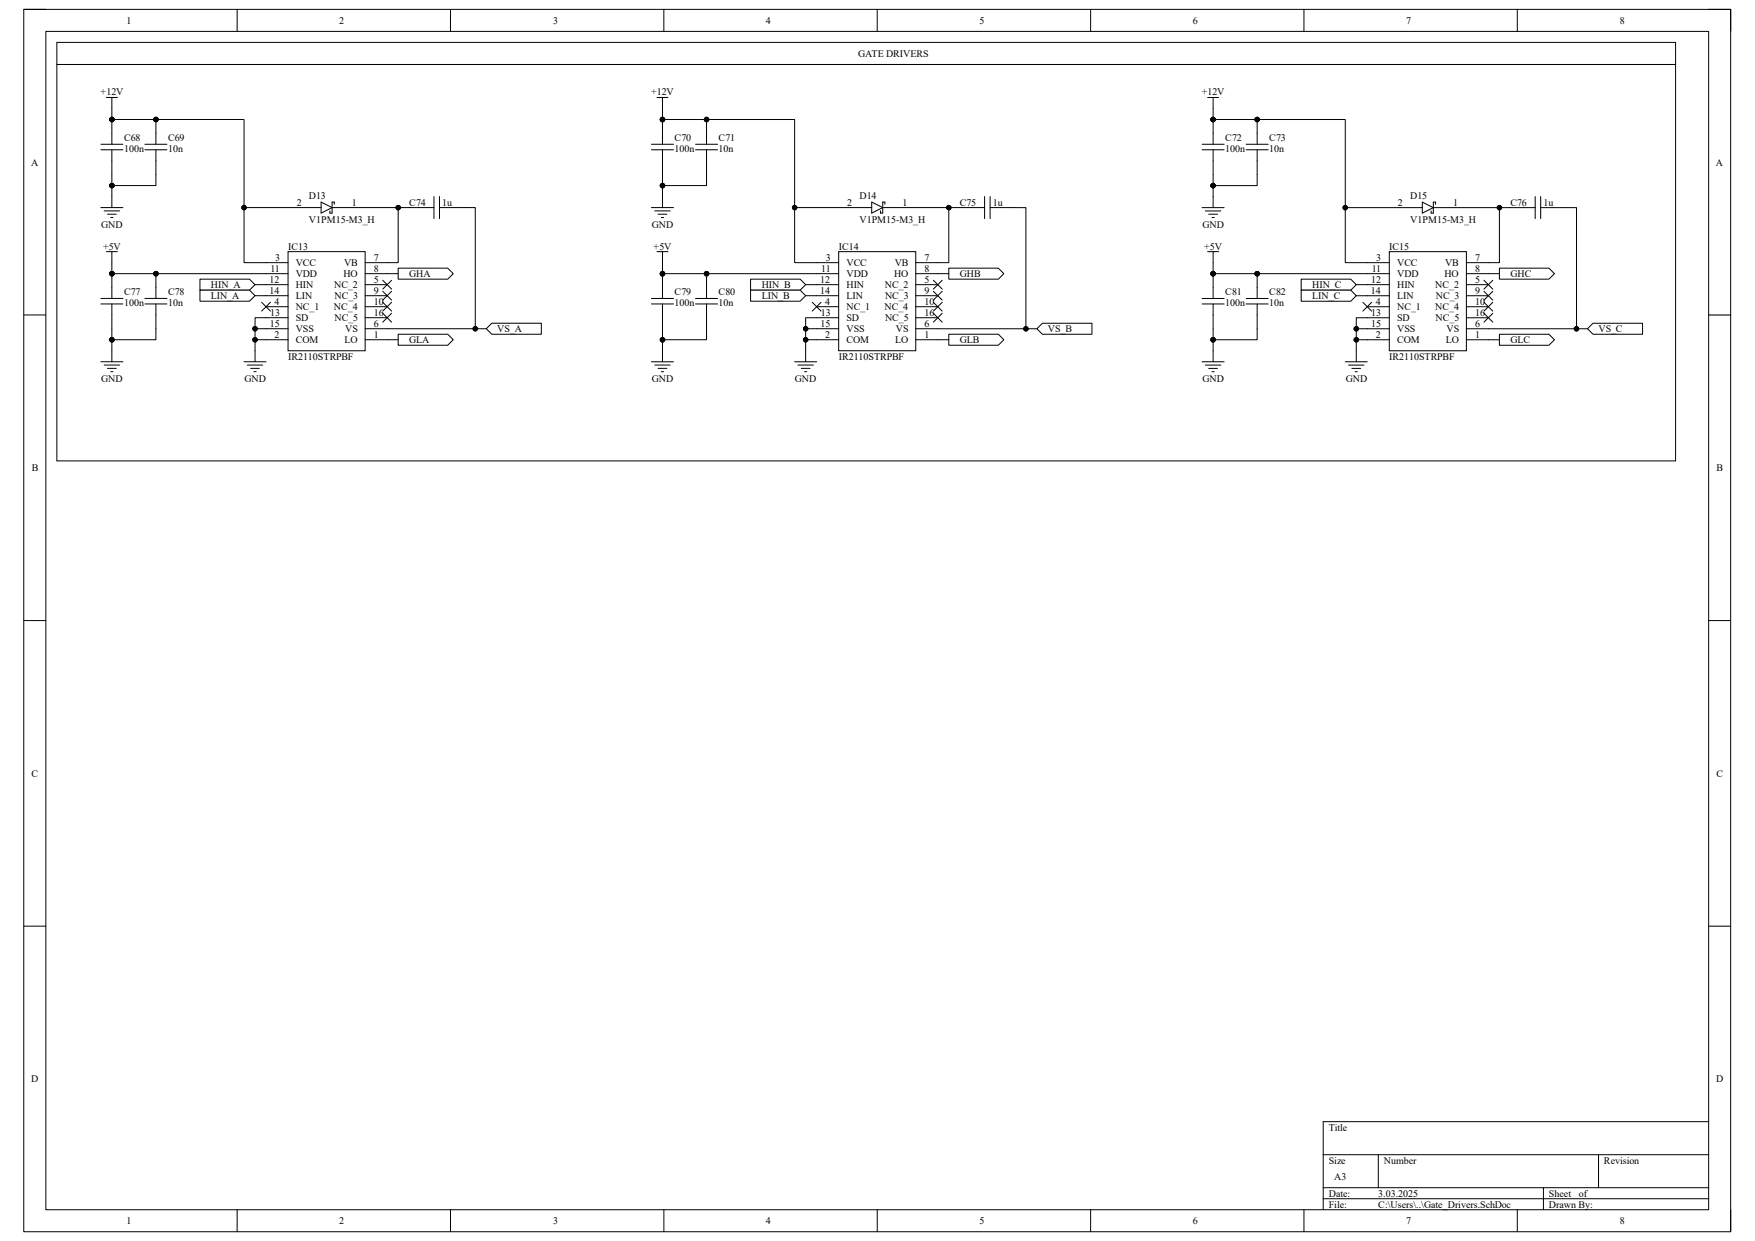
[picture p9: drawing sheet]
<svg xmlns="http://www.w3.org/2000/svg" width="297mm" height="210mm" viewBox="0 0 297 210" stroke-linecap="round" stroke-linejoin="round" font-family="sans-serif">
<path d="M4 1.6h288.9v206.8h-288.9z" fill="none" stroke="#000" stroke-width=".17"/>
<path d="M7.8 5.3h281.4v199.4h-281.4z" fill-rule="evenodd" fill="#fff"/>
<g fill="none" stroke="#000" stroke-width=".17">
<path d="M4 1.6h3.7M7.8 5.3h281.4v199.4h-281.4zM18 16.5h1.9M18.9 16.5v1.9M40.1 1.6v3.7M76.2 1.6v3.7M112.3 1.6v3.7M148.5 1.6v3.7M184.6 1.6v3.7M220.7 1.6v3.7M256.8 1.6v3.7M289.2 1.6h3.7v3.7"/>
<path d="M17.1 35.1h3.7M17.6 35.7h2.6M18.2 36.2h1.5M18.7 36.8h.4M18.9 33.3v1.8M4 53.3h3.7M18 42.6h1.9M18.9 42.6v1.8M18.9 59.4v1.8M289.2 53.3h3.7M17.1 61.2h3.7M17.6 61.8h2.6"/>
<path d="M18.2 62.3h1.5M18.7 62.9h.4M4 105h3.8M289.2 105h3.7M4 156.7h3.8M289.2 156.7h3.7M223.9 195.4h65.3M233.3 195.4v5.6M270.5 195.4v5.6M289.2 189.8h-65.3v14.9M40.1 204.7v3.7M76.2 204.7v3.7"/>
<path d="M112.4 204.7v3.7M148.5 204.7v3.7M184.6 204.7v3.7M220.7 204.7v3.7M223.9 201h65.3M223.9 202.9h65.3M256.8 204.7v3.7M261.2 201v3.7M292.9 204.7v3.7"/>
</g>
<path d="M67.4 45.4h8.4l.9 .9-.9 .9h-8.4z" fill-rule="evenodd" fill="#fff"/>
<path d="M67.4 45.4h8.4l.9 .9-.9 .9h-8.4z" fill="none" stroke="#000" stroke-width=".17"/>
<path d="M67.4 56.6h8.4l.9 .9-.9 .9h-8.4z" fill-rule="evenodd" fill="#fff"/>
<path d="M44.3 51.2l1.5 1.4M45.8 51.2l-1.5 1.4M64.8 47.4l1.5 1.5M64.8 49.3l1.5 1.5M64.8 51.2l1.5 1.4M64.8 53l1.5 1.5M66.3 47.4l-1.5 1.5M66.3 49.3l-1.5 1.5M66.3 51.2l-1.5 1.4M66.3 53l-1.5 1.5M67.4 56.6h8.4l.9 .9-.9 .9h-8.4z" fill="none" stroke="#000" stroke-width=".17"/>
<path d="M82.3 55.6l.9-.9h8.4v1.9h-8.4z" fill-rule="evenodd" fill="#fff"/>
<path d="M43.2 59.4v1.8M82.3 55.6l.9-.9h8.4v1.9h-8.4zM41.3 61.2h3.7M41.9 61.8h2.6M42.4 62.3h1.5M43 62.9h.3" fill="none" stroke="#000" stroke-width=".17"/>
<path d="M33.8 47.2h8.4l1 1-1 .9h-8.4z" fill-rule="evenodd" fill="#fff"/>
<path d="M33.8 47.2h8.4l1 1-1 .9h-8.4z" fill="none" stroke="#000" stroke-width=".17"/>
<path d="M33.8 49.1h8.4l1 .9-1 1h-8.4z" fill-rule="evenodd" fill="#fff"/>
<g fill="none" stroke="#000" stroke-width=".17">
<path d="M9.6 7.2h274v70.8h-274zM9.6 10.9h274M111.2 16.5h1.8M112.1 16.5v1.9M110.3 35.1h3.7M110.8 35.7h2.6M111.4 36.2h1.5M111.9 36.8h.4M112.1 33.3v1.8M33.8 49.1h8.4l1 .9-1 1h-8.4zM111.2 42.6h1.8M112.1 42.6v1.8"/>
<path d="M112.1 59.4v1.8M110.3 61.2h3.7M110.8 61.8h2.6M111.4 62.3h1.5M111.9 62.9h.4"/>
</g>
<path d="M160.6 45.4h8.4l.9 .9-.9 .9h-8.4z" fill-rule="evenodd" fill="#fff"/>
<path d="M160.6 45.4h8.4l.9 .9-.9 .9h-8.4z" fill="none" stroke="#000" stroke-width=".17"/>
<path d="M160.6 56.6h8.4l.9 .9-.9 .9h-8.4z" fill-rule="evenodd" fill="#fff"/>
<path d="M137.5 51.2l1.5 1.5M139 51.2l-1.5 1.5M158 47.4l1.5 1.5M158 49.3l1.5 1.5M158 51.2l1.5 1.5M158 53l1.5 1.5M159.5 47.4l-1.5 1.5M159.5 49.3l-1.5 1.5M159.5 51.2l-1.5 1.5M159.5 53l-1.5 1.5M160.6 56.6h8.4l.9 .9-.9 .9h-8.4z" fill="none" stroke="#000" stroke-width=".17"/>
<path d="M175.5 55.6l.9-.9h8.4v1.9h-8.4z" fill-rule="evenodd" fill="#fff"/>
<path d="M136.3 59.4v1.8M175.5 55.6l.9-.9h8.4v1.9h-8.4zM134.5 61.2h3.7M135 61.8h2.6M135.6 62.3h1.5M136.2 62.9h.3" fill="none" stroke="#000" stroke-width=".17"/>
<path d="M127 47.2h8.4l.9 1-.9 .9h-8.4z" fill-rule="evenodd" fill="#fff"/>
<path d="M127 47.2h8.4l.9 1-.9 .9h-8.4z" fill="none" stroke="#000" stroke-width=".17"/>
<path d="M127 49.1h8.4l.9 .9-.9 1h-8.4z" fill-rule="evenodd" fill="#fff"/>
<g fill="none" stroke="#000" stroke-width=".17">
<path d="M204.4 16.5h1.8M205.3 16.5v1.9M203.4 35.1h3.8M204 35.7h2.6M204.6 36.2h1.4M205.1 36.8h.4M205.3 33.3v1.8M127 49.1h8.4l.9 .9-.9 1h-8.4zM204.4 42.6h1.8M205.3 42.6v1.8M205.3 59.4v1.8M203.4 61.2h3.8"/>
<path d="M204 61.8h2.6M204.6 62.3h1.4M205.1 62.9h.4"/>
</g>
<path d="M253.8 45.4h8.3l1 .9-1 .9h-8.3z" fill-rule="evenodd" fill="#fff"/>
<path d="M253.8 45.4h8.3l1 .9-1 .9h-8.3z" fill="none" stroke="#000" stroke-width=".17"/>
<path d="M253.8 56.6h8.3l1 .9-1 .9h-8.3z" fill-rule="evenodd" fill="#fff"/>
<path d="M230.6 51.2l1.5 1.5M232.1 51.2l-1.5 1.5M251.1 47.4l1.5 1.5M251.1 49.3l1.5 1.5M251.1 51.2l1.5 1.5M251.1 53l1.5 1.5M252.6 47.4l-1.5 1.5M252.6 49.3l-1.5 1.5M252.6 51.2l-1.5 1.5M252.6 53l-1.5 1.5M253.8 56.6h8.3l1 .9-1 .9h-8.3z" fill="none" stroke="#000" stroke-width=".17"/>
<path d="M268.7 55.6l.9-.9h8.4v1.9h-8.4z" fill-rule="evenodd" fill="#fff"/>
<path d="M229.5 59.4v1.8M268.7 55.6l.9-.9h8.4v1.9h-8.4zM227.7 61.2h3.7M228.2 61.8h2.6M228.8 62.3h1.5M229.3 62.9h.4" fill="none" stroke="#000" stroke-width=".17"/>
<path d="M220.2 47.2h8.4l.9 1-.9 .9h-8.4z" fill-rule="evenodd" fill="#fff"/>
<path d="M220.2 47.2h8.4l.9 1-.9 .9h-8.4z" fill="none" stroke="#000" stroke-width=".17"/>
<path d="M220.2 49.1h8.4l.9 .9-.9 1h-8.4z" fill-rule="evenodd" fill="#fff"/>
<g fill="none" stroke="#000" stroke-width=".17">
<path d="M18.9 18.4v6M112.1 18.4v6M205.3 18.4v6M17.1 24.4h3.7M17.1 25.3h3.7M18.9 20.2h22.4v24.2h3.7M18.9 25.3v8M24.5 24.4h3.7M24.5 25.3h3.7M26.4 25.3v6.1h-7.5M26.4 20.2v4.2M41.3 35.1h9.3"/>
<path d="M59.9 35.1h7.5v9.3h-1.9M67.4 35.1h6M73.4 33.3v3.7M74.4 35.1h6v20.5M74.4 33.3v3.7M110.3 24.4h3.7M110.3 25.3h3.7M112.1 20.2h22.4v24.2h3.7M112.1 25.3v8M117.7 24.4h3.7M117.7 25.3h3.7M119.6 25.3v6.1h-7.5"/>
<path d="M119.6 20.2v4.2M134.5 35.1h9.3M153.1 35.1h7.5v9.3h-1.9M160.6 35.1h6M166.6 33.3v3.7M167.6 35.1h4.2M167.6 33.3v3.7M171.8 35.1h1.8v20.5M203.4 24.4h3.8M203.4 25.3h3.8M205.3 20.2h22.4v24.2h3.7M205.3 25.3v8"/>
<path d="M210.9 24.4h3.7M210.9 25.3h3.7M212.8 25.3v6.1h-7.5M212.8 20.2v4.2M227.7 35.1h9.3M246.3 35.1h7.5v9.3h-1.9M253.8 35.1h6M259.8 33.3v3.7M260.7 35.1h6.1v20.5M260.7 33.3v3.7M17.1 50.5h3.7M17.1 51.4h3.7"/>
<path d="M18.9 46.3h26.1M18.9 44.4v6.1M18.9 51.4v8M24.5 50.5h3.7M24.5 51.4h3.7M26.4 51.4v6.1h-7.5M26.4 46.3v4.2M43.2 57.5h1.8M43.2 55.6h1.8M43.2 50h1.8M43.2 48.2h1.8M45 53.8h-1.8v5.6"/>
<path d="M65.5 55.6h16.8M65.5 57.5h1.9M65.5 46.3h1.9M110.3 50.5h3.7M110.3 51.4h3.7M112.1 46.3h26.1M112.1 44.4v6.1M112.1 51.4v8M117.7 50.5h3.7M117.7 51.4h3.7M119.6 51.4v6.1h-7.5M119.6 46.3v4.2"/>
<path d="M136.3 57.5h1.9M136.3 55.6h1.9M136.3 50h1.9M136.3 48.2h1.9M138.2 53.8h-1.9v5.6M158.7 55.6h16.8M158.7 57.5h1.9M158.7 46.3h1.9M203.4 50.5h3.8M203.4 51.4h3.8M205.3 46.3h26.1M205.3 44.4v6.1"/>
<path d="M205.3 51.4v8M210.9 50.5h3.7M210.9 51.4h3.7M212.8 51.4v6.1h-7.5M212.8 46.3v4.2M220.2 49.1h8.4l.9 .9-.9 1h-8.4zM229.5 57.5h1.9M229.5 55.6h1.9M229.5 50h1.9M229.5 48.2h1.9M231.4 53.8h-1.9v5.6M251.9 55.6h16.8"/>
<path d="M251.9 57.5h1.9M251.9 46.3h1.9"/>
<circle cx="18.9" cy="31.4" r=".37"/>
<circle cx="18.9" cy="20.2" r=".37"/>
<circle cx="26.4" cy="20.2" r=".37"/>
<circle cx="41.3" cy="35.1" r=".37"/>
<circle cx="67.4" cy="35.1" r=".37"/>
<circle cx="112.1" cy="20.2" r=".37"/>
<circle cx="112.1" cy="31.4" r=".37"/>
<circle cx="119.6" cy="20.2" r=".37"/>
<circle cx="134.5" cy="35.1" r=".37"/>
<circle cx="160.6" cy="35.1" r=".37"/>
<circle cx="205.3" cy="31.4" r=".37"/>
<circle cx="205.3" cy="20.2" r=".37"/>
<circle cx="212.8" cy="20.2" r=".37"/>
<circle cx="227.7" cy="35.1" r=".37"/>
<circle cx="253.8" cy="35.1" r=".37"/>
<circle cx="18.9" cy="46.3" r=".37"/>
<circle cx="18.9" cy="57.5" r=".37"/>
<circle cx="26.4" cy="46.3" r=".37"/>
<circle cx="43.2" cy="55.6" r=".37"/>
<circle cx="43.2" cy="57.5" r=".37"/>
<circle cx="80.4" cy="55.6" r=".37"/>
<circle cx="112.1" cy="46.3" r=".37"/>
<circle cx="112.1" cy="57.5" r=".37"/>
<circle cx="119.6" cy="46.3" r=".37"/>
<circle cx="136.3" cy="57.5" r=".37"/>
<circle cx="136.3" cy="55.6" r=".37"/>
<circle cx="173.6" cy="55.6" r=".37"/>
<circle cx="205.3" cy="46.3" r=".37"/>
<circle cx="205.3" cy="57.5" r=".37"/>
<circle cx="212.8" cy="46.3" r=".37"/>
<circle cx="229.5" cy="57.5" r=".37"/>
<circle cx="229.5" cy="55.6" r=".37"/>
<circle cx="266.8" cy="55.6" r=".37"/>
</g>
<g fill="#000">
<circle cx="18.9" cy="31.4" r=".37"/>
<circle cx="18.9" cy="20.2" r=".37"/>
<circle cx="26.4" cy="20.2" r=".37"/>
<circle cx="41.3" cy="35.1" r=".37"/>
<circle cx="67.4" cy="35.1" r=".37"/>
<circle cx="112.1" cy="20.2" r=".37"/>
<circle cx="112.1" cy="31.4" r=".37"/>
<circle cx="119.6" cy="20.2" r=".37"/>
<circle cx="134.5" cy="35.1" r=".37"/>
<circle cx="160.6" cy="35.1" r=".37"/>
<circle cx="205.3" cy="31.4" r=".37"/>
<circle cx="205.3" cy="20.2" r=".37"/>
<circle cx="212.8" cy="20.2" r=".37"/>
<circle cx="227.7" cy="35.1" r=".37"/>
<circle cx="253.8" cy="35.1" r=".37"/>
<circle cx="18.9" cy="46.3" r=".37"/>
<circle cx="18.9" cy="57.5" r=".37"/>
<circle cx="26.4" cy="46.3" r=".37"/>
<circle cx="43.2" cy="55.6" r=".37"/>
<circle cx="43.2" cy="57.5" r=".37"/>
<circle cx="80.4" cy="55.6" r=".37"/>
<circle cx="112.1" cy="46.3" r=".37"/>
<circle cx="112.1" cy="57.5" r=".37"/>
<circle cx="119.6" cy="46.3" r=".37"/>
<circle cx="136.3" cy="57.5" r=".37"/>
<circle cx="136.3" cy="55.6" r=".37"/>
<circle cx="173.6" cy="55.6" r=".37"/>
<circle cx="205.3" cy="46.3" r=".37"/>
<circle cx="205.3" cy="57.5" r=".37"/>
<circle cx="212.8" cy="46.3" r=".37"/>
<circle cx="229.5" cy="57.5" r=".37"/>
<circle cx="229.5" cy="55.6" r=".37"/>
<circle cx="266.8" cy="55.6" r=".37"/>
</g>
<path d="M48.7 42.6h13.1v16.8h-13.1z" fill-rule="evenodd" fill="#fff"/>
<g fill="none" stroke="#000" stroke-width=".17">
<path d="M45 57.5h3.7M45 44.4h3.7M45 51.9h3.7M45 48.2h3.7M45 55.6h3.7M45 46.3h3.7M45 53.8h3.7M45 50h3.7M48.7 42.6h13.1v16.8h-13.1zM61.8 57.5h3.7M61.8 44.4h3.7M61.8 51.9h3.7"/>
<path d="M61.8 48.2h3.7M61.8 55.6h3.7M61.8 46.3h3.7M61.8 53.8h3.7M61.8 50h3.7"/>
</g>
<path d="M141.9 42.6h13.1v16.8h-13.1z" fill-rule="evenodd" fill="#fff"/>
<g fill="none" stroke="#000" stroke-width=".17">
<path d="M138.2 57.5h3.7M138.2 44.4h3.7M138.2 51.9h3.7M138.2 48.2h3.7M138.2 55.6h3.7M138.2 46.3h3.7M138.2 53.8h3.7M138.2 50h3.7M141.9 42.6h13.1v16.8h-13.1zM155 57.5h3.7M155 44.4h3.7M155 51.9h3.7"/>
<path d="M155 48.2h3.7M155 55.6h3.7M155 46.3h3.7M155 53.8h3.7M155 50h3.7"/>
</g>
<path d="M235.1 42.6h13.1v16.8h-13.1z" fill-rule="evenodd" fill="#fff"/>
<g fill="none" stroke="#000" stroke-width=".17">
<path d="M50.6 35.1h3.7M54.3 34.2l1.9 .9-1.9 1zM56.2 35.1h3.7M56.6 34.6v-.4h-.4v1.9h-.4v-.4M143.8 35.1h3.7M147.5 34.2l1.9 .9-1.9 1zM149.4 35.1h3.7M149.8 34.6v-.4h-.4v1.9h-.4v-.4M237 35.1h3.7M240.7 34.2l1.9 .9-1.9 1zM242.6 35.1h3.7M243 34.6v-.4h-.4v1.9h-.4v-.4"/>
<path d="M231.4 57.5h3.7M231.4 44.4h3.7M231.4 51.9h3.7M231.4 48.2h3.7M231.4 55.6h3.7M231.4 46.3h3.7M231.4 53.8h3.7M231.4 50h3.7M235.1 42.6h13.1v16.8h-13.1zM248.2 57.5h3.7M248.2 44.4h3.7M248.2 51.9h3.7"/>
<path d="M248.2 48.2h3.7M248.2 55.6h3.7M248.2 46.3h3.7M248.2 53.8h3.7M248.2 50h3.7"/>
</g>
<g font-size="1.7">
<text x="21.4" y="4">1</text>
<text x="57.4" y="4">2</text>
<text x="93.6" y="4">3</text>
<text x="129.6" y="4">4</text>
<text x="165.8" y="4">5</text>
<text x="201.8" y="4">6</text>
<text x="238" y="4">7</text>
<text x="274.1" y="4">8</text>
<text x="145.2" y="9.6">GATE DRIVERS</text>
<text x="17" y="16.1">+12V</text>
<text x="110.2" y="16.1">+12V</text>
<text x="203.4" y="16.1">+12V</text>
<text x="21" y="23.9">C68</text>
<text x="28.4" y="23.9">C69</text>
<text x="114.2" y="23.9">C70</text>
<text x="121.6" y="23.9">C71</text>
<text x="207.3" y="23.9">C72</text>
<text x="214.8" y="23.9">C73</text>
<text x="5.3" y="28">A</text>
<text x="21" y="25.7">100n</text>
<text x="28.4" y="25.7">10n</text>
<text x="114.2" y="25.7">100n</text>
<text x="121.6" y="25.7">10n</text>
<text x="207.3" y="25.7">100n</text>
<text x="214.8" y="25.7">10n</text>
<text x="290.4" y="28">A</text>
<text x="50.2" y="34.8">2</text>
<text x="52.3" y="33.7">D13</text>
<text x="59.6" y="34.8">1</text>
<text x="69.3" y="34.8">C74</text>
<text x="74.8" y="34.8">1u</text>
<text x="143.4" y="34.8">2</text>
<text x="145.5" y="33.7">D14</text>
<text x="152.7" y="34.8">1</text>
<text x="162.4" y="34.8">C75</text>
<text x="168" y="34.8">1u</text>
<text x="236.6" y="34.8">2</text>
<text x="238.7" y="33.7">D15</text>
<text x="245.9" y="34.8">1</text>
<text x="255.6" y="34.8">C76</text>
<text x="261.2" y="34.8">1u</text>
<text x="17.1" y="38.5">GND</text>
<text x="52.3" y="37.8">V1PM15-M3_H</text>
<text x="110.3" y="38.5">GND</text>
<text x="145.5" y="37.8">V1PM15-M3_H</text>
<text x="203.5" y="38.5">GND</text>
<text x="238.7" y="37.8">V1PM15-M3_H</text>
<text x="17.4" y="42.2">+5V</text>
<text x="45.6" y="47.8">12</text>
<text x="45.8" y="46">11</text>
<text x="46.6" y="44.1">3</text>
<text x="48.8" y="42.2">IC13</text>
<text x="50" y="45">VCC</text>
<text x="50" y="46.9">VDD</text>
<text x="58.1" y="46.9">HO</text>
<text x="58.3" y="45">VB</text>
<text x="63.3" y="47.8">5</text>
<text x="63.3" y="44.1">7</text>
<text x="63.3" y="46">8</text>
<text x="69.3" y="46.9">GHA</text>
<text x="110.6" y="42.2">+5V</text>
<text x="138.8" y="47.8">12</text>
<text x="139" y="46">11</text>
<text x="139.7" y="44.1">3</text>
<text x="141.9" y="42.2">IC14</text>
<text x="143.3" y="45">VCC</text>
<text x="143.3" y="46.9">VDD</text>
<text x="151.3" y="46.9">HO</text>
<text x="151.4" y="45">VB</text>
<text x="156.5" y="47.8">5</text>
<text x="156.5" y="44.1">7</text>
<text x="156.5" y="46">8</text>
<text x="162.4" y="46.9">GHB</text>
<text x="203.8" y="42.2">+5V</text>
<text x="232" y="47.8">12</text>
<text x="232.2" y="46">11</text>
<text x="232.9" y="44.1">3</text>
<text x="235.1" y="42.2">IC15</text>
<text x="236.4" y="45">VCC</text>
<text x="236.4" y="46.9">VDD</text>
<text x="244.5" y="46.9">HO</text>
<text x="244.6" y="45">VB</text>
<text x="249.6" y="47.8">5</text>
<text x="249.6" y="44.1">7</text>
<text x="249.6" y="46">8</text>
<text x="255.6" y="46.9">GHC</text>
<text x="21" y="50">C77</text>
<text x="21" y="51.8">100n</text>
<text x="28.4" y="50">C78</text>
<text x="28.4" y="51.8">10n</text>
<text x="35.7" y="48.8">HIN_A</text>
<text x="35.7" y="50.6">LIN_A</text>
<text x="45.6" y="49.7">14</text>
<text x="45.7" y="53.4">13</text>
<text x="46.5" y="51.6">4</text>
<text x="50" y="52.5">NC_1</text>
<text x="50" y="50.6">LIN</text>
<text x="50" y="48.8">HIN</text>
<text x="56.5" y="52.5">NC_4</text>
<text x="56.6" y="48.8">NC_2</text>
<text x="56.6" y="50.6">NC_3</text>
<text x="63.3" y="53.4">16</text>
<text x="63.3" y="51.6">10</text>
<text x="63.3" y="49.7">9</text>
<text x="114.2" y="50">C79</text>
<text x="114.2" y="51.8">100n</text>
<text x="121.6" y="50">C80</text>
<text x="121.6" y="51.8">10n</text>
<text x="128.9" y="48.8">HIN_B</text>
<text x="128.9" y="50.6">LIN_B</text>
<text x="138.8" y="49.7">14</text>
<text x="138.9" y="53.4">13</text>
<text x="139.7" y="51.6">4</text>
<text x="143.3" y="52.5">NC_1</text>
<text x="143.3" y="50.6">LIN</text>
<text x="143.3" y="48.8">HIN</text>
<text x="149.7" y="52.5">NC_4</text>
<text x="149.7" y="48.8">NC_2</text>
<text x="149.8" y="50.6">NC_3</text>
<text x="156.5" y="53.4">16</text>
<text x="156.5" y="51.6">10</text>
<text x="156.5" y="49.7">9</text>
<text x="207.3" y="50">C81</text>
<text x="207.3" y="51.8">100n</text>
<text x="214.8" y="50">C82</text>
<text x="214.8" y="51.8">10n</text>
<text x="222.1" y="48.8">HIN_C</text>
<text x="222.1" y="50.6">LIN_C</text>
<text x="232" y="49.7">14</text>
<text x="232.1" y="53.4">13</text>
<text x="232.8" y="51.6">4</text>
<text x="236.4" y="52.5">NC_1</text>
<text x="236.4" y="50.6">LIN</text>
<text x="236.4" y="48.8">HIN</text>
<text x="242.9" y="48.8">NC_2</text>
<text x="242.9" y="52.5">NC_4</text>
<text x="243" y="50.6">NC_3</text>
<text x="249.6" y="53.4">16</text>
<text x="249.6" y="51.6">10</text>
<text x="249.6" y="49.7">9</text>
<text x="45.7" y="55.3">15</text>
<text x="46.5" y="57.1">2</text>
<text x="50" y="58.1">COM</text>
<text x="50" y="56.2">VSS</text>
<text x="50" y="54.4">SD</text>
<text x="56.6" y="54.4">NC_5</text>
<text x="58.3" y="58.1">LO</text>
<text x="58.4" y="56.2">VS</text>
<text x="63.3" y="57.1">1</text>
<text x="63.3" y="55.3">6</text>
<text x="69.3" y="58.1">GLA</text>
<text x="84.2" y="56.2">VS_A</text>
<text x="138.9" y="55.3">15</text>
<text x="139.7" y="57.1">2</text>
<text x="143.3" y="58.1">COM</text>
<text x="143.3" y="56.2">VSS</text>
<text x="143.3" y="54.4">SD</text>
<text x="149.8" y="54.4">NC_5</text>
<text x="151.5" y="58.1">LO</text>
<text x="151.6" y="56.2">VS</text>
<text x="156.5" y="57.1">1</text>
<text x="156.5" y="55.3">6</text>
<text x="162.4" y="58.1">GLB</text>
<text x="177.3" y="56.2">VS_B</text>
<text x="232.1" y="55.3">15</text>
<text x="232.8" y="57.1">2</text>
<text x="236.4" y="58.1">COM</text>
<text x="236.4" y="56.2">VSS</text>
<text x="236.4" y="54.4">SD</text>
<text x="243" y="54.4">NC_5</text>
<text x="244.7" y="58.1">LO</text>
<text x="244.8" y="56.2">VS</text>
<text x="249.6" y="57.1">1</text>
<text x="249.6" y="55.3">6</text>
<text x="255.6" y="58.1">GLC</text>
<text x="270.5" y="56.2">VS_C</text>
<text x="17.1" y="64.6">GND</text>
<text x="41.4" y="64.6">GND</text>
<text x="48.8" y="60.9">IR2110STRPBF</text>
<text x="110.3" y="64.6">GND</text>
<text x="134.5" y="64.6">GND</text>
<text x="141.9" y="60.9">IR2110STRPBF</text>
<text x="203.5" y="64.6">GND</text>
<text x="227.8" y="64.6">GND</text>
<text x="235.1" y="60.9">IR2110STRPBF</text>
<text x="5.4" y="79.8">B</text>
<text x="290.5" y="79.8">B</text>
<text x="5.3" y="131.4">C</text>
<text x="290.5" y="131.4">C</text>
<text x="5.3" y="183.2">D</text>
<text x="290.4" y="183.2">D</text>
<text x="224.9" y="191.3">Title</text>
<text x="224.9" y="196.9">Size</text>
<text x="234.2" y="196.9">Number</text>
<text x="271.4" y="196.9">Revision</text>
<text x="224.9" y="202.5">Date:</text>
<text x="225.8" y="199.7">A3</text>
<text x="233.3" y="202.5">3.03.2025</text>
<text x="262.1" y="202.5">Sheet</text>
<text x="267.2" y="202.5">of</text>
<text x="21.4" y="207.2">1</text>
<text x="57.4" y="207.2">2</text>
<text x="93.6" y="207.2">3</text>
<text x="129.6" y="207.2">4</text>
<text x="165.8" y="207.2">5</text>
<text x="201.8" y="207.2">6</text>
<text x="224.9" y="204.4">File:</text>
<text x="233.3" y="204.4">C:\Users\..\Gate_Drivers.SchDoc</text>
<text x="238" y="207.2">7</text>
<text x="262.1" y="204.4">Drawn By:</text>
<text x="274.1" y="207.2">8</text>
</g>
</svg>
